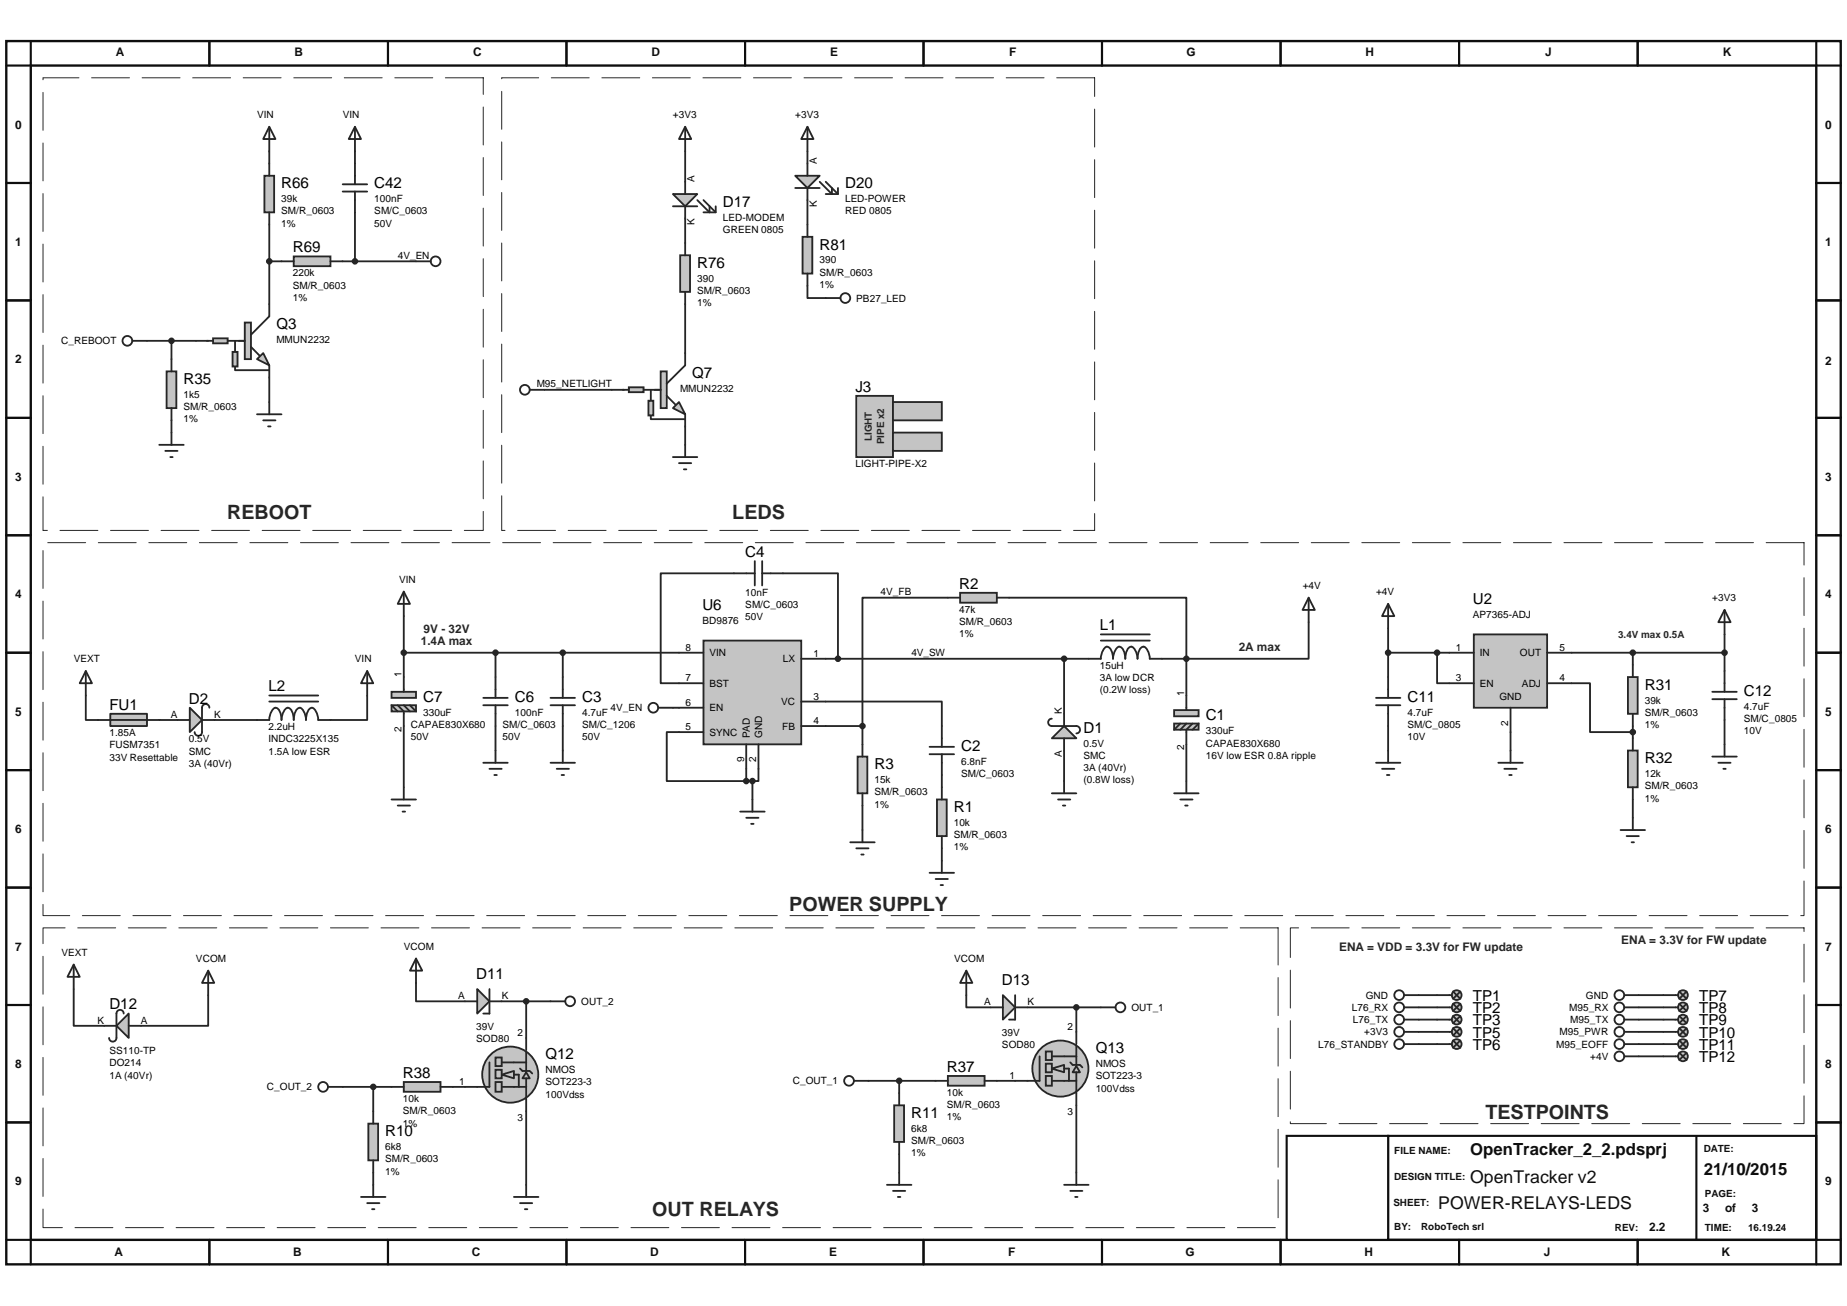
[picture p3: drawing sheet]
<svg xmlns="http://www.w3.org/2000/svg" width="297mm" height="210mm" viewBox="0 0 297 210" stroke-linecap="round" stroke-linejoin="round" font-family="sans-serif">
<path d="M223.2 182.6h68.9v16.7h-68.9z" fill="#fff" stroke="#0e0e0e" stroke-width=".34"/>
<path d="M1 6.6h295v196.7h-295zM4.9 10.5h287.2v188.8h-287.2z" fill="none" stroke="#0e0e0e" stroke-width=".38"/>
<g fill="none" stroke="#0e0e0e" stroke-width=".34">
<path d="M4.9 6.6v3.9h-3.9M33.7 6.6v3.9M62.4 6.6v3.9M91.1 6.6v3.9M119.8 6.6v3.9M148.5 6.6v3.9M177.2 6.6v3.9M205.9 6.6v3.9M234.7 6.6v3.9M263.4 6.6v3.9M292.1 6.6v3.9h3.9M1 29.4h3.9"/>
<path d="M292.1 29.4h3.9M1 48.3h3.9M292.1 48.3h3.9M1 67.2h3.9M292.1 67.2h3.9M1 86.1h3.9M292.1 86.1h3.9M1 104.9h3.9M292.1 104.9h3.9M1 123.8h3.9M292.1 123.8h3.9M1 142.7h3.9"/>
<path d="M292.1 142.7h3.9M1 161.6h3.9M292.1 161.6h3.9M1 199.3h3.9v4M1 180.5h3.9M33.7 199.3v4M62.4 199.3v4M91.1 199.3v4M119.8 199.3v4M148.5 199.3v4M177.2 199.3v4M205.9 199.3v4"/>
<path d="M234.7 199.3v4M263.4 199.3v4M272.8 182.7v16.5M292.1 180.5h3.9M296 199.3h-3.9v4"/>
</g>
<path d="M206.9 182.6h16.3v16.7h-16.3z" fill="#fff" stroke="#0e0e0e" stroke-width=".34"/>
<g fill="none" stroke="#252525" stroke-width=".3">
<path d="M43.3 24.3v2M43.3 36.1v12.8M57.1 24.3v2M57.1 34.1v7.9M110.2 24.3v4.9M110.2 35.1v4M129.9 24.3v2M129.9 32.2v3.9M23.6 54.8h7.9M27.6 54.8v2.9M43.3 42h2M55.1 42h14.2"/>
<path d="M110.2 48.9v7.9M129.9 46v1.9h2.9M27.6 67.6v2M43.3 60.7v3.9M87.6 62.7h10.8M110.2 68.6v2.9M64.9 99.1v9.8M118 92.2h-11.7v17.7h2.9M125.9 92.2h8.9v13.7M152.4 96.1h-13.7v20.6M162.3 96.1h28.5v9.8M13.8 111.8v4h2"/>
<path d="M25.6 115.8h3M34.5 115.8h6.8M59.1 111.8v4h-6M64.9 116.7v9.9M64.9 104.9h44.3M79.7 116.7v4M79.7 104.9v4M90.5 104.9v4M90.5 116.7v4M108.2 113.8h1M109.2 117.7h-2v7.9h12.8M132.8 105.9h42.3"/>
<path d="M132.8 116.7h5.9M132.8 112.8h18.7v3.9M138.7 116.7v3M171.1 105.9v8.9M186.9 105.9h3.9M190.8 105.9v5.9M190.8 119.7v5.9M210.5 100v5.9h-19.7M223.2 104.9h9.9M223.2 101v7.9M223.2 116.7v4M231.1 104.9v5h2"/>
<path d="M242.9 117.7v3M252.7 109.9h3v7.8h6.9M252.7 104.9h24.6M262.6 104.9v2M262.6 116.7v2M277.3 102v5.9M277.3 115.8v3.9M120 123.6v2M120 125.6h1M121 125.6v2.9M122 123.6v2h-1M138.7 129.5v4"/>
<path d="M151.5 124.6v2M151.5 136.4v2M171.1 120.7v4.9M262.6 128.5v3M11.9 159v5.9h4.9M33.5 160v4.9h-10.8M66.9 158v3h7.9M155.4 160v2h3.9M228.2 160h2.9M263.6 160h3.9M55.1 174.8h7.9M60 174.8v3.9"/>
<path d="M72.8 174.8h2M80.7 161h7.8M84.6 178.7v11.8M84.6 161v5.9M139.7 173.8h10.8M144.6 173.8v1.9M160.3 173.8h3M165.2 162h11.8M173.1 162v3.9M173.1 177.7v10.8M228.2 162h2.9M228.2 163.9h2.9"/>
<path d="M228.2 165.9h2.9M228.2 167.9h2.9M263.6 162h3.9M263.6 163.9h3.9M263.6 165.9h3.9M263.6 167.9h3.9M263.6 169.8h3.9M60 188.5v2M144.6 185.6v2.9"/>
<circle cx="70.1" cy="42" r=".78"/>
</g>
<path d="M42.5 28.3h1.6v5.8h-1.6z" fill="#c4c4c4" stroke="#262626" stroke-width=".3"/>
<path d="M43.3 26.3v2M43.3 34.1v2M55.1 30.8h4M55.1 29.6h4M57.1 26.3v3.3M57.1 30.8v3.3" fill="none" stroke="#262626" stroke-width=".3"/>
<path d="M43.3 20.4l1 2h-2zM43.3 20.4v3.9" fill="none" stroke="#252525" stroke-width=".3"/>
<path d="M47.2 41.2h5.9v1.6h-5.9z" fill="#c4c4c4" stroke="#262626" stroke-width=".3"/>
<path d="M45.3 42h1.9M53.1 42h2" fill="none" stroke="#262626" stroke-width=".3"/>
<circle cx="57.1" cy="42" r=".38" fill="#252525" stroke="#252525" stroke-width=".3"/>
<path d="M57.1 20.4l1 2h-2zM57.1 20.4v3.9" fill="none" stroke="#252525" stroke-width=".3"/>
<g fill="#c4c4c4" stroke="#262626" stroke-width=".3">
<path d="M80.7 172.8l2-.6v1.2z"/>
<circle cx="82.1" cy="172.8" r="4.5"/>
</g>
<path d="M78.7 170.8v4h-2M80.7 174.8h3.9M80.7 170.8h3.9M82.7 172.8h.7v2" fill="none" stroke="#262626" stroke-width=".3"/>
<path d="M84.6 172.4l.6 1h-1.2z" fill="#c4c4c4" stroke="#262626" stroke-width=".3"/>
<path d="M83.6 171.8l.4 .4h1.2l.4 .4M84.6 169.1v3.1M84.6 173.4v3.3" fill="none" stroke="#262626" stroke-width=".3"/>
<g fill="#c4c4c4" stroke="#262626" stroke-width=".3">
<path d="M79.7 170h1v1.4h-1z"/>
<path d="M79.7 174h1v1.5h-1z"/>
<path d="M79.7 172h1v1.4h-1z"/>
</g>
<path d="M74.8 174.8h1.9M84.6 166.9v1.9M84.6 176.7v2" fill="none" stroke="#262626" stroke-width=".3"/>
<path d="M76.7 159l2 2-2 2z" fill="#c4c4c4" stroke="#262626" stroke-width=".3"/>
<path d="M78.7 159v4h-1M74.8 161h1.9M78.7 161h2" fill="none" stroke="#262626" stroke-width=".3"/>
<path d="M20.7 163v3.9l-2-2z" fill="#c4c4c4" stroke="#262626" stroke-width=".3"/>
<path d="M16.8 164.9h1.9M19.9 163a.58 .58 0 0 0-.6-.6 .58 .58 0 0 0-.6 .6v3.9a.59 .59 0 0 1-.6 .6 .59 .59 0 0 1-.6-.6M20.7 164.9h2" fill="none" stroke="#262626" stroke-width=".3"/>
<g fill="none" stroke="#252525" stroke-width=".3">
<path d="M11.9 155.1v3.9M11.9 155.1l.9 2h-1.9zM33.5 156.1v3.9M33.5 156.1l1 1.9h-2zM66.9 154.1v3.9M66.9 154.1l1 2h-2zM52.7 174.8h2.4M88.5 161h2.4M82.7 192.4h3.9M83.6 193.4h2M84.4 194.4h.4M84.6 190.5v1.9"/>
<circle cx="52" cy="174.7" r=".78"/>
<circle cx="91.7" cy="161" r=".78"/>
</g>
<circle cx="84.6" cy="161" r=".38" fill="#252525" stroke="#252525" stroke-width=".3"/>
<g fill="#c4c4c4" stroke="#262626" stroke-width=".3">
<path d="M169.2 171.8l1.9-.6v1.2z"/>
<circle cx="170.5" cy="171.8" r="4.5"/>
</g>
<path d="M167.2 169.8v4h-2M169.2 173.8h3.9M169.2 169.8h3.9M171.1 171.8h.8v2" fill="none" stroke="#262626" stroke-width=".3"/>
<path d="M173.1 171.4l.6 1h-1.2z" fill="#c4c4c4" stroke="#262626" stroke-width=".3"/>
<path d="M172.1 170.8l.4 .4h1.2l.4 .4M173.1 168.1v3.1M173.1 172.4v3.3" fill="none" stroke="#262626" stroke-width=".3"/>
<g fill="#c4c4c4" stroke="#262626" stroke-width=".3">
<path d="M168.2 169.1h1v1.3h-1z"/>
<path d="M168.2 173h1v1.6h-1z"/>
<path d="M168.2 171h1v1.4h-1z"/>
</g>
<path d="M163.3 173.8h1.9M173.1 165.9v2M173.1 175.7v2" fill="none" stroke="#262626" stroke-width=".3"/>
<g fill="none" stroke="#252525" stroke-width=".3">
<path d="M155.4 156.1l1 1.9h-2zM155.4 156.1v3.9M137.3 173.8h2.4M177 162h2.4M171.1 190.5h4M172.1 191.5h2M172.9 192.4h.4M173.1 188.5v2"/>
<circle cx="136.5" cy="173.8" r=".78"/>
<circle cx="180.2" cy="162" r=".78"/>
</g>
<path d="M161.3 160l2 2-2 1.9z" fill="#c4c4c4" stroke="#262626" stroke-width=".3"/>
<path d="M163.3 160v3.9h-1M159.3 162h2M163.3 162h1.9" fill="none" stroke="#262626" stroke-width=".3"/>
<circle cx="173.1" cy="162" r=".38" fill="#252525" stroke="#252525" stroke-width=".3"/>
<g fill="none" stroke="#252525" stroke-width=".3">
<path d="M85.2 62.7h2.4M108.2 73.5h3.9M109.2 74.5h2M110 75.5h.4M110.2 71.5v2"/>
<circle cx="84.4" cy="62.7" r=".78"/>
</g>
<path d="M108.2 31.2h3.9l-1.9 2z" fill="#c4c4c4" stroke="#262626" stroke-width=".3"/>
<path d="M108.2 33.2h3.9M110.2 29.2v2M110.2 33.2v1.9M112.1 32.2l2 1.9h1v-.9M113.1 32.2l2 1.9M114.1 33.2v.9h-1" fill="none" stroke="#262626" stroke-width=".3"/>
<path d="M109.4 41h1.6v5.9h-1.6z" fill="#c4c4c4" stroke="#262626" stroke-width=".3"/>
<path d="M110.2 39.1v1.9M110.2 46.9v2" fill="none" stroke="#262626" stroke-width=".3"/>
<g fill="none" stroke="#252525" stroke-width=".3">
<path d="M110.2 20.4l1 2h-2zM110.2 20.4v3.9M132.8 47.9h2.4"/>
<circle cx="135.9" cy="47.9" r=".78"/>
</g>
<path d="M127.9 28.3h3.9l-1.9 1.9z" fill="#c4c4c4" stroke="#262626" stroke-width=".3"/>
<path d="M127.9 30.2h3.9M129.9 26.3v2M129.9 30.2v2M131.8 29.2l2 2h1v-1M132.8 29.2l2 2M133.8 30.2v1h-1" fill="none" stroke="#262626" stroke-width=".3"/>
<path d="M129.1 38.1h1.5v5.9h-1.5z" fill="#c4c4c4" stroke="#262626" stroke-width=".3"/>
<path d="M129.9 36.1v2M129.9 44v2" fill="none" stroke="#262626" stroke-width=".3"/>
<path d="M129.9 20.4l.9 2h-1.9zM129.9 20.4v3.9" fill="none" stroke="#252525" stroke-width=".3"/>
<g fill="#c4c4c4" stroke="#262626" stroke-width=".3">
<path d="M137.7 63.6h5.9v9.9h-5.9z"/>
<path d="M143.6 64.6h7.9v3h-7.9z"/>
<path d="M143.6 69.6h7.9v2.9h-7.9z"/>
</g>
<path d="M6.9 12.5h70.8v72.8h-70.8zM80.7 12.5h95.3v72.8h-95.3z" fill="none" stroke="#262626" stroke-width=".16" stroke-dasharray="6.1 2"/>
<path d="M171.1 116.7l2 2h-3.9z" fill="#c4c4c4" stroke="#262626" stroke-width=".3"/>
<path d="M169.2 115.5a.59 .59 0 0 0-.6 .6 .59 .59 0 0 0 .6 .6h3.9a.59 .59 0 0 1 .6 .6 .59 .59 0 0 1-.6 .6M171.1 114.8v1.9M171.1 118.7v2" fill="none" stroke="#262626" stroke-width=".3"/>
<g fill="#c4c4c4" stroke="#262626" stroke-width=".3">
<path d="M188.8 114.2h4v1h-4z"/>
<path d="M188.8 116.3h4v1h-4z"/>
</g>
<path d="M189.8 116.3l-1 1M190.8 111.8v2.4M190.8 116.3l-1 1M191.8 116.3l-1 1v2.4M192.8 116.3l-1 1" fill="none" stroke="#262626" stroke-width=".3"/>
<path d="M150.7 128.5h1.5v5.9h-1.5z" fill="#c4c4c4" stroke="#262626" stroke-width=".3"/>
<path d="M151.5 126.6v1.9M151.5 134.4v2" fill="none" stroke="#262626" stroke-width=".3"/>
<path d="M154.4 95.3h5.9v1.6h-5.9z" fill="#c4c4c4" stroke="#262626" stroke-width=".3"/>
<path d="M152.4 96.1h2M160.3 96.1h2" fill="none" stroke="#262626" stroke-width=".3"/>
<path d="M137.9 121.6h1.6v6h-1.6z" fill="#c4c4c4" stroke="#262626" stroke-width=".3"/>
<g fill="none" stroke="#262626" stroke-width=".3">
<path d="M77.7 112.2h4M77.7 113.4h4M79.7 108.9v3.3M79.7 113.4v3.3M138.7 119.7v1.9M151.5 116.7v3.4M175.1 105.9h1.9a2.21 2.21 0 0 1 1-1.9 1.39 1.39 0 0 1 1 1.3v.6a2.21 2.21 0 0 1 1-1.9 1.39 1.39 0 0 1 .9 1.3l.1 .6a2.39 2.39 0 0 1 .6-1.8l.3-.1a1.89 1.89 0 0 1 1 1.9 2.39 2.39 0 0 1 .7-1.8l.3-.1a1.89 1.89 0 0 1 1 1.9h2M177 103h7.9M177 102h7.9M138.7 127.6v1.9M149.5 120.1h3.9M149.5 121.3h3.9"/>
<path d="M151.5 121.3v3.3"/>
</g>
<g fill="none" stroke="#252525" stroke-width=".3">
<path d="M64.9 95.1v4M64.9 95.1l1 2h-1.9zM210.5 96.1v3.9M210.5 96.1l1 2h-2zM13.8 107.9v3.9M13.8 107.9l1 2h-2zM77.7 122.6h4M78.7 123.6h2M79.5 124.6h.4M79.7 120.7v1.9M136.7 135.4h4M137.7 136.4h2"/>
<path d="M138.5 137.4h.4M138.7 133.5v1.9M151.5 138.4v1.9M169.2 127.6h3.9M170.2 128.5h1.9M170.9 129.5h.4M171.1 125.6v2M188.8 127.6h4M189.8 128.5h2M190.6 129.5h.4M190.8 125.6v2M149.5 140.3h3.9"/>
<path d="M150.5 141.3h1.9M151.3 142.3h.4"/>
</g>
<circle cx="190.8" cy="105.9" r=".38" fill="#252525" stroke="#252525" stroke-width=".3"/>
<path d="M30.5 113.8l2 2-2 1.9z" fill="#c4c4c4" stroke="#262626" stroke-width=".3"/>
<path d="M28.6 115.8h1.9M32.5 115.8h2M33.7 113.8a.59 .59 0 0 0-.6-.6 .59 .59 0 0 0-.6 .6v3.9a.59 .59 0 0 1-.6 .6 .59 .59 0 0 1-.6-.6" fill="none" stroke="#262626" stroke-width=".3"/>
<g fill="none" stroke="#252525" stroke-width=".3">
<path d="M105.9 113.8h2.3"/>
<circle cx="105.1" cy="113.8" r=".78"/>
</g>
<path d="M17.7 114.8h5.9v1.9h-5.9z" fill="#c4c4c4" stroke="#262626" stroke-width=".3"/>
<path d="M15.8 115.8h9.8" fill="none" stroke="#262626" stroke-width=".3"/>
<g fill="#c4c4c4" stroke="#262626" stroke-width=".3">
<path d="M63 111.2h3.9v1h-3.9z"/>
<path d="M63 113.4h3.9v1h-3.9z"/>
</g>
<g fill="none" stroke="#262626" stroke-width=".3">
<path d="M41.3 115.8h2a2.19 2.19 0 0 1 1-2 1.38 1.38 0 0 1 .9 1.4l.1 .6a2.19 2.19 0 0 1 1-2 1.38 1.38 0 0 1 .9 1.4v.6a2.4 2.4 0 0 1 .7-1.9l.3-.1a1.93 1.93 0 0 1 1 2 2.44 2.44 0 0 1 .7-1.9l.3-.1a1.9 1.9 0 0 1 1 2h1.9M43.3 112.8h7.9M43.3 111.8h7.9M63 113.4l1 1M64 113.4l.9 1v2.3M64.9 108.9v2.3M64.9 113.4l1 1M65.9 113.4l1 1M221.3 112.2h3.9M221.3 113.4h3.9M223.2 108.9v3.3M223.2 113.4v3.3"/>
<path d="M275.4 111.2h3.9M275.4 112.4h3.9M277.3 107.9v3.3M277.3 112.4v3.4"/>
</g>
<g fill="none" stroke="#252525" stroke-width=".3">
<path d="M223.2 97.1l1 2h-1.9zM223.2 97.1v3.9M277.3 98.1l1 1.9h-2zM277.3 98.1v3.9M59.1 107.9l.9 2h-1.9zM59.1 107.9v3.9M277.3 119.7v1.9M63 128.5h3.9M64 129.5h1.9M64.7 130.5h.4M64.9 126.6v1.9M221.3 122.6h3.9"/>
<path d="M222.3 123.6h1.9M223.1 124.6h.4M223.2 120.7v1.9M275.4 121.6h3.9M276.3 122.6h2M277.2 123.6h.3M225.8 160h2.4M261.2 160h2.4M225.8 162h2.4M225.8 163.9h2.4M225.8 165.9h2.4M225.8 167.9h2.4"/>
<path d="M261.2 162h2.4M261.2 163.9h2.4M261.2 165.9h2.4M261.2 167.9h2.4M261.2 169.8h2.4"/>
<circle cx="225" cy="160" r=".78"/>
<circle cx="260.4" cy="160" r=".78"/>
<circle cx="225" cy="165.9" r=".78"/>
<circle cx="225" cy="162" r=".78"/>
<circle cx="225" cy="167.9" r=".78"/>
<circle cx="225" cy="163.9" r=".78"/>
<circle cx="260.4" cy="169.8" r=".78"/>
<circle cx="260.4" cy="165.9" r=".78"/>
<circle cx="260.4" cy="162" r=".78"/>
<circle cx="260.4" cy="163.9" r=".78"/>
<circle cx="260.4" cy="167.9" r=".78"/>
</g>
<circle cx="64.9" cy="104.9" r=".38" fill="#252525" stroke="#252525" stroke-width=".3"/>
<path d="M6.9 87.2h283.2v60h-283.2z" fill="none" stroke="#262626" stroke-width=".16" stroke-dasharray="6.1 2"/>
<circle cx="234.3" cy="160" r=".78" fill="#c4c4c4" stroke="#262626" stroke-width=".3"/>
<path d="M231.1 160h2.4M233.7 159.4l1.2 1.2M234.9 159.4l-1.2 1.2" fill="none" stroke="#262626" stroke-width=".3"/>
<circle cx="234.3" cy="162" r=".78" fill="#c4c4c4" stroke="#262626" stroke-width=".3"/>
<path d="M231.1 162h2.4M233.7 161.4l1.2 1.2M234.9 161.4l-1.2 1.2" fill="none" stroke="#262626" stroke-width=".3"/>
<circle cx="234.3" cy="163.9" r=".78" fill="#c4c4c4" stroke="#262626" stroke-width=".3"/>
<path d="M231.1 163.9h2.4M233.7 163.3l1.2 1.2M234.9 163.3l-1.2 1.2" fill="none" stroke="#262626" stroke-width=".3"/>
<circle cx="234.3" cy="165.9" r=".78" fill="#c4c4c4" stroke="#262626" stroke-width=".3"/>
<path d="M231.1 165.9h2.4M233.7 165.3l1.2 1.2M234.9 165.3l-1.2 1.2" fill="none" stroke="#262626" stroke-width=".3"/>
<circle cx="234.3" cy="167.9" r=".78" fill="#c4c4c4" stroke="#262626" stroke-width=".3"/>
<path d="M231.1 167.9h2.4M233.7 167.3l1.2 1.2M234.9 167.3l-1.2 1.2" fill="none" stroke="#262626" stroke-width=".3"/>
<circle cx="270.7" cy="160" r=".78" fill="#c4c4c4" stroke="#262626" stroke-width=".3"/>
<path d="M267.5 160h2.4M270.1 159.4l1.1 1.2M271.2 159.4l-1.1 1.2" fill="none" stroke="#262626" stroke-width=".3"/>
<circle cx="270.7" cy="162" r=".78" fill="#c4c4c4" stroke="#262626" stroke-width=".3"/>
<path d="M267.5 162h2.4M270.1 161.4l1.1 1.2M271.2 161.4l-1.1 1.2" fill="none" stroke="#262626" stroke-width=".3"/>
<circle cx="270.7" cy="163.9" r=".78" fill="#c4c4c4" stroke="#262626" stroke-width=".3"/>
<path d="M267.5 163.9h2.4M270.1 163.3l1.1 1.2M271.2 163.3l-1.1 1.2" fill="none" stroke="#262626" stroke-width=".3"/>
<circle cx="270.7" cy="165.9" r=".78" fill="#c4c4c4" stroke="#262626" stroke-width=".3"/>
<path d="M267.5 165.9h2.4M270.1 165.3l1.1 1.2M271.2 165.3l-1.1 1.2" fill="none" stroke="#262626" stroke-width=".3"/>
<circle cx="270.7" cy="167.9" r=".78" fill="#c4c4c4" stroke="#262626" stroke-width=".3"/>
<path d="M267.5 167.9h2.4M270.1 167.3l1.1 1.2M271.2 167.3l-1.1 1.2" fill="none" stroke="#262626" stroke-width=".3"/>
<circle cx="270.7" cy="169.8" r=".78" fill="#c4c4c4" stroke="#262626" stroke-width=".3"/>
<path d="M267.5 169.8h2.4M270.1 169.2l1.1 1.2M271.2 169.2l-1.1 1.2" fill="none" stroke="#262626" stroke-width=".3"/>
<path d="M207.5 149.2h82.6v31.5h-82.6z" fill="none" stroke="#262626" stroke-width=".16" stroke-dasharray="6.1 2"/>
<path d="M237 102h11.8v11.8h-11.8z" fill="#c4c4c4" stroke="#262626" stroke-width=".3"/>
<path d="M233.1 104.9h3.9M233.1 109.9h3.9M242.9 113.8v3.9M248.8 104.9h3.9M248.8 109.9h3.9" fill="none" stroke="#262626" stroke-width=".3"/>
<g fill="#252525" stroke="#252525" stroke-width=".3">
<circle cx="223.2" cy="104.9" r=".38"/>
<circle cx="277.3" cy="104.9" r=".38"/>
<circle cx="231.1" cy="104.9" r=".38"/>
</g>
<path d="M241 122.6h3.9M241.9 123.6h2M242.7 124.6h.4M242.9 120.7v1.9" fill="none" stroke="#252525" stroke-width=".3"/>
<path d="M261.8 108.9h1.6v5.9h-1.6z" fill="#c4c4c4" stroke="#262626" stroke-width=".3"/>
<path d="M262.6 106.9v2M262.6 114.8v1.9" fill="none" stroke="#262626" stroke-width=".3"/>
<path d="M261.8 120.7h1.6v5.9h-1.6z" fill="#c4c4c4" stroke="#262626" stroke-width=".3"/>
<path d="M262.6 118.7v2M262.6 126.6v1.9" fill="none" stroke="#262626" stroke-width=".3"/>
<g fill="#252525" stroke="#252525" stroke-width=".3">
<circle cx="262.6" cy="104.9" r=".38"/>
<circle cx="262.6" cy="117.7" r=".38"/>
</g>
<path d="M260.6 133.5h4M261.6 134.4h2M262.4 135.4h.4M262.6 131.5v2" fill="none" stroke="#252525" stroke-width=".3"/>
<g fill="#c4c4c4" stroke="#262626" stroke-width=".3">
<path d="M41.3 57.7l1-.9 1 1.9z"/>
<path d="M39.4 51.9h1v5.8h-1z"/>
</g>
<path d="M38.4 54.8h1M40.4 55.8l1.3 1.4M43.3 50.9l-2.9 2.9" fill="none" stroke="#262626" stroke-width=".3"/>
<g fill="#c4c4c4" stroke="#262626" stroke-width=".3">
<path d="M34.3 54.4h2.3v.8h-2.3z"/>
<path d="M37.4 56.6h.8v2.3h-.8z"/>
</g>
<path d="M31.5 54.8h2.8M36.6 54.8h2.8M37.8 58.9v.6h5.5M37.8 54.8v1.8M43.3 48.9v2M43.3 58.7v2" fill="none" stroke="#262626" stroke-width=".3"/>
<g fill="none" stroke="#252525" stroke-width=".3">
<path d="M21.3 54.8h2.3M41.3 66.6h4M42.3 67.6h2M43.1 68.6h.4M43.3 64.6v2"/>
<circle cx="20.5" cy="54.8" r=".78"/>
</g>
<path d="M26.8 59.7h1.6v5.9h-1.6z" fill="#c4c4c4" stroke="#262626" stroke-width=".3"/>
<path d="M27.6 57.7v2M27.6 65.6v2" fill="none" stroke="#262626" stroke-width=".3"/>
<path d="M25.6 71.5h3.9M26.6 72.5h2M27.4 73.5h.4M27.6 69.6v1.9" fill="none" stroke="#252525" stroke-width=".3"/>
<circle cx="27.6" cy="54.8" r=".38" fill="#252525" stroke="#252525" stroke-width=".3"/>
<g fill="#c4c4c4" stroke="#262626" stroke-width=".3">
<path d="M108.2 65.6l1-1 1 2z"/>
<path d="M106.3 59.7h.9v5.9h-.9z"/>
</g>
<path d="M110.2 58.7l-3 3M105.3 62.7h1M107.2 63.6l1.4 1.4" fill="none" stroke="#262626" stroke-width=".3"/>
<g fill="#c4c4c4" stroke="#262626" stroke-width=".3">
<path d="M101.1 62.3h2.4v.8h-2.4z"/>
<path d="M104.3 64.4h.8v2.4h-.8z"/>
</g>
<path d="M110.2 56.8v1.9M98.4 62.7h2.7M103.5 62.7h2.8M104.7 66.8v.6h5.5M104.7 62.7v1.7M110.2 66.6v2" fill="none" stroke="#262626" stroke-width=".3"/>
<path d="M152.4 173h5.9v1.6h-5.9z" fill="#c4c4c4" stroke="#262626" stroke-width=".3"/>
<path d="M150.5 173.8h1.9M158.3 173.8h2" fill="none" stroke="#262626" stroke-width=".3"/>
<path d="M64.9 174h5.9v1.5h-5.9z" fill="#c4c4c4" stroke="#262626" stroke-width=".3"/>
<path d="M63 174.8h1.9M70.8 174.8h2" fill="none" stroke="#262626" stroke-width=".3"/>
<path d="M59.2 180.7h1.6v5.9h-1.6z" fill="#c4c4c4" stroke="#262626" stroke-width=".3"/>
<path d="M60 178.7v2M60 186.6v1.9" fill="none" stroke="#262626" stroke-width=".3"/>
<circle cx="60" cy="174.7" r=".38" fill="#252525" stroke="#252525" stroke-width=".3"/>
<path d="M58.1 192.4h3.9M59.1 193.4h1.9M59.8 194.4h.4M60 190.5v1.9" fill="none" stroke="#252525" stroke-width=".3"/>
<path d="M143.8 177.7h1.6v5.9h-1.6z" fill="#c4c4c4" stroke="#262626" stroke-width=".3"/>
<path d="M144.6 175.7v2M144.6 183.6v2" fill="none" stroke="#262626" stroke-width=".3"/>
<circle cx="144.6" cy="173.8" r=".38" fill="#252525" stroke="#252525" stroke-width=".3"/>
<path d="M142.6 190.5h4M143.6 191.5h2M144.4 192.4h.4M144.6 188.5v2" fill="none" stroke="#252525" stroke-width=".3"/>
<path d="M6.9 149.2h198.6v48.2h-198.6z" fill="none" stroke="#262626" stroke-width=".16" stroke-dasharray="6.1 2"/>
<path d="M113.1 103h15.8v16.7h-15.8z" fill="#c4c4c4" stroke="#262626" stroke-width=".3"/>
<g fill="none" stroke="#262626" stroke-width=".3">
<path d="M118 92.2h3.4M121.4 90.2v3.9M122.6 90.2v3.9M122.6 92.2h3.3M88.5 112.2h4M88.5 113.4h4M90.5 108.9v3.3M90.5 113.4v3.3M109.2 104.9h3.9M109.2 117.7h3.9M109.2 113.8h3.9M109.2 109.9h3.9"/>
<path d="M120 119.7v3.9M122 119.7v3.9M128.9 105.9h3.9M128.9 112.8h3.9M128.9 116.7h3.9"/>
</g>
<g fill="#252525" stroke="#252525" stroke-width=".3">
<circle cx="79.7" cy="104.9" r=".38"/>
<circle cx="121" cy="125.6" r=".38"/>
<circle cx="120" cy="125.6" r=".38"/>
<circle cx="171.1" cy="105.9" r=".38"/>
<circle cx="134.8" cy="105.9" r=".38"/>
<circle cx="138.7" cy="116.7" r=".38"/>
<circle cx="43.3" cy="42" r=".38"/>
<circle cx="90.5" cy="104.9" r=".38"/>
</g>
<path d="M88.5 122.6h4M89.5 123.6h2M90.3 124.6h.4M90.5 120.7v1.9M119 130.5h4M120 131.5h2M120.8 132.5h.4M121 128.5v2" fill="none" stroke="#252525" stroke-width=".3"/>
<g font-size="3.2" fill="#262626">
<text x="36.5" y="83.5">REBOOT</text>
<text x="117.8" y="83.5">LEDS</text>
<text x="126.9" y="146.4">POWER SUPPLY</text>
<text x="238.9" y="179.9">TESTPOINTS</text>
<text x="104.9" y="195.6">OUT RELAYS</text>
</g>
<g font-size="2.8" fill="#0e0e0e">
<text x="236.4" y="190.2">OpenTracker v2</text>
<text x="231.3" y="194.3">POWER-RELAYS-LEDS</text>
</g>
<g font-size="2.7" fill="#0e0e0e">
<text x="236.4" y="185.8">OpenTracker_2_2.pdsprj</text>
<text x="274" y="188.9">21/10/2015</text>
</g>
<g font-size="2.4">
<text x="45.2" y="30.3">R66</text>
<text x="60.2" y="30.3">C42</text>
<text x="116.2" y="33.3">D17</text>
<text x="135.9" y="30.3">D20</text>
<text x="47.1" y="40.6">R69</text>
<text x="131.8" y="40.1">R81</text>
<text x="112.1" y="43.1">R76</text>
<text x="44.4" y="52.9">Q3</text>
<text x="29.5" y="61.8">R35</text>
<text x="111.3" y="60.8">Q7</text>
<text x="137.6" y="63">J3</text>
<text x="119.9" y="89.5">C4</text>
<text x="154.3" y="94.7">R2</text>
<text x="113" y="98.1">U6</text>
<text x="176.9" y="101.3">L1</text>
<text x="236.9" y="97.2">U2</text>
<text x="30.4" y="113.1">D2</text>
<text x="43.2" y="111.1">L2</text>
<text x="68" y="112.9">C7</text>
<text x="82.8" y="112.9">C6</text>
<text x="93.6" y="112.9">C3</text>
<text x="226.4" y="112.9">C11</text>
<text x="264.5" y="110.9">R31</text>
<text x="280.5" y="111.9">C12</text>
<text x="17.6" y="114.1">FU1</text>
<text x="174.2" y="117.8">D1</text>
<text x="193.9" y="115.8">C1</text>
<text x="140.6" y="123.7">R3</text>
<text x="154.6" y="120.8">C2</text>
<text x="264.5" y="122.7">R32</text>
<text x="153.4" y="130.6">R1</text>
<text x="76.6" y="157.4">D11</text>
<text x="161.1" y="158.3">D13</text>
<text x="236.9" y="160.9">TP1</text>
<text x="273.3" y="160.9">TP7</text>
<text x="17.6" y="162.3">D12</text>
<text x="236.9" y="162.9">TP2</text>
<text x="236.9" y="164.8">TP3</text>
<text x="236.9" y="166.8">TP5</text>
<text x="273.3" y="162.9">TP8</text>
<text x="273.3" y="164.8">TP9</text>
<text x="273.3" y="166.8">TP10</text>
<text x="64.8" y="173.3">R38</text>
<text x="87.7" y="170.3">Q12</text>
<text x="152.3" y="172.3">R37</text>
<text x="176.2" y="169.3">Q13</text>
<text x="236.9" y="168.8">TP6</text>
<text x="273.3" y="168.8">TP11</text>
<text x="273.3" y="170.8">TP12</text>
<text x="146.5" y="179.7">R11</text>
<text x="62" y="182.7">R10</text>
</g>
<g font-size="1.9" fill="#0e0e0e">
<text x="18.6" y="9.1">A</text>
<text x="47.3" y="9.1">B</text>
<text x="76.1" y="9.1">C</text>
<text x="104.8" y="9.1">D</text>
<text x="133.5" y="9.1">E</text>
<text x="162.3" y="9.1">F</text>
<text x="190.8" y="9.1">G</text>
<text x="219.6" y="9.1">H</text>
<text x="248.5" y="9.1">J</text>
<text x="277" y="9.1">K</text>
<text x="2.5" y="20.7">0</text>
<text x="293.5" y="20.7">0</text>
<text x="2.5" y="39.6">1</text>
<text x="293.5" y="39.6">1</text>
<text x="2.5" y="58.4">2</text>
<text x="293.5" y="58.7">2</text>
<text x="2.5" y="77.3">3</text>
<text x="293.5" y="77.3">3</text>
<text x="2.5" y="96.2">4</text>
<text x="293.5" y="96.2">4</text>
<text x="2.5" y="115.1">5</text>
<text x="293.5" y="115.1">5</text>
<text x="2.5" y="134">6</text>
<text x="293.5" y="134">6</text>
<text x="2.5" y="152.8">7</text>
<text x="293.5" y="152.8">7</text>
<text x="2.5" y="171.7">8</text>
<text x="293.5" y="171.7">8</text>
<text x="2.5" y="190.6">9</text>
<text x="293.5" y="190.6">9</text>
<text x="265.2" y="198">2.2</text>
<text x="273.9" y="194.8">3</text>
<text x="277.4" y="194.8">of</text>
<text x="281.7" y="194.8">3</text>
<text x="18.4" y="202">A</text>
<text x="47.2" y="202">B</text>
<text x="75.9" y="202">C</text>
<text x="104.6" y="202">D</text>
<text x="133.3" y="202">E</text>
<text x="162.1" y="202">F</text>
<text x="190.6" y="202">G</text>
<text x="219.4" y="202">H</text>
<text x="248.3" y="202">J</text>
<text x="276.9" y="202">K</text>
</g>
<g font-size="1.9" fill="#262626">
<text x="68.1" y="101.7">9V - 32V</text>
<text x="67.7" y="103.7">1.4A max</text>
<text x="199.2" y="104.7">2A max</text>
<text x="215.4" y="152.8">ENA = VDD = 3.3V for FW update</text>
<text x="260.7" y="151.8">ENA = 3.3V for FW update</text>
</g>
<g font-size="1.6">
<text x="41.3" y="19">VIN</text>
<text x="55.1" y="19">VIN</text>
<text x="108.2" y="19">+3V3</text>
<text x="127.9" y="19">+3V3</text>
<text x="111.7" y="29.2" transform="rotate(-90 111.7 29.2)">A</text>
<text x="131.4" y="26.3" transform="rotate(-90 131.4 26.3)">A</text>
<text x="45.2" y="32.5">39k</text>
<text x="45.2" y="34.5">SM/R_0603</text>
<text x="60.2" y="32.5">100nF</text>
<text x="60.2" y="34.5">SM/C_0603</text>
<text x="116.2" y="35.5">LED-MODEM</text>
<text x="131.4" y="33.3" transform="rotate(-90 131.4 33.3)">K</text>
<text x="135.9" y="32.5">LED-POWER</text>
<text x="135.9" y="34.5">RED 0805</text>
<text x="45.2" y="36.4">1%</text>
<text x="60.2" y="36.4">50V</text>
<text x="64" y="41.6">4V_EN</text>
<text x="111.7" y="36.2" transform="rotate(-90 111.7 36.2)">K</text>
<text x="116.2" y="37.4">GREEN 0805</text>
<text x="47.1" y="44.4">220k</text>
<text x="47.1" y="46.4">SM/R_0603</text>
<text x="112.1" y="45.3">390</text>
<text x="112.1" y="47.3">SM/R_0603</text>
<text x="131.8" y="42.4">390</text>
<text x="131.8" y="44.3">SM/R_0603</text>
<text x="131.8" y="46.3">1%</text>
<text x="47.1" y="48.4">1%</text>
<text x="112.1" y="49.2">1%</text>
<text x="137.7" y="48.5">PB27_LED</text>
<text x="9.8" y="55.4">C_REBOOT</text>
<text x="44.4" y="55.1">MMUN2232</text>
<text x="29.5" y="64">1k5</text>
<text x="29.5" y="66">SM/R_0603</text>
<text x="86.3" y="62.3">M95_NETLIGHT</text>
<text x="109.4" y="63">MMUN2232</text>
<text x="29.5" y="67.9">1%</text>
<text x="137.6" y="75.1">LIGHT-PIPE-X2</text>
<text x="64.2" y="93.7">VIN</text>
<text x="119.9" y="95.8">10nF</text>
<text x="141.6" y="95.6">4V_FB</text>
<text x="209.5" y="94.7">+4V</text>
<text x="221.3" y="95.7">+4V</text>
<text x="113" y="100.4">BD9876</text>
<text x="119.9" y="97.7">SM/C_0603</text>
<text x="119.9" y="99.7">50V</text>
<text x="154.3" y="98.5">47k</text>
<text x="154.3" y="100.5">SM/R_0603</text>
<text x="236.9" y="99.4">AP7365-ADJ</text>
<text x="275.4" y="96.7">+3V3</text>
<text x="11.8" y="106.5">VEXT</text>
<text x="57.1" y="106.5">VIN</text>
<text x="110.3" y="104.6">8</text>
<text x="114.1" y="105.5">VIN</text>
<text x="125.9" y="106.5">LX</text>
<text x="130.8" y="105.6">1</text>
<text x="146.6" y="105.5">4V_SW</text>
<text x="154.3" y="102.5">1%</text>
<text x="176.9" y="107.5">15uH</text>
<text x="234.1" y="104.6">1</text>
<text x="238" y="105.5">IN</text>
<text x="244.4" y="105.5">OUT</text>
<text x="250.8" y="104.6">5</text>
<text x="64.6" y="108.9" transform="rotate(-90 64.6 108.9)">1</text>
<text x="110.3" y="113.5">6</text>
<text x="110.3" y="109.5">7</text>
<text x="114.1" y="110.4">BST</text>
<text x="125.6" y="113.4">VC</text>
<text x="130.8" y="112.5">3</text>
<text x="176.9" y="109.5">3A low DCR</text>
<text x="176.9" y="111.5">(0.2W loss)</text>
<text x="190.4" y="111.8" transform="rotate(-90 190.4 111.8)">1</text>
<text x="234.1" y="109.5">3</text>
<text x="238" y="110.4">EN</text>
<text x="241.1" y="112.5">GND</text>
<text x="244.8" y="110.4">ADJ</text>
<text x="250.8" y="109.5">4</text>
<text x="264.5" y="113.1">39k</text>
<text x="17.6" y="118.4">1.85A</text>
<text x="27.5" y="115.4">A</text>
<text x="30.4" y="119.4">0.5V</text>
<text x="34.5" y="115.4">K</text>
<text x="43.2" y="117.4">2.2uH</text>
<text x="43.2" y="119.4">INDC3225X135</text>
<text x="64.6" y="117.6" transform="rotate(-90 64.6 117.6)">2</text>
<text x="66.1" y="117.1">CAPAE830X680</text>
<text x="66.1" y="119">50V</text>
<text x="68" y="115.1">330uF</text>
<text x="80.8" y="117.1">SM/C_0603</text>
<text x="80.8" y="119">50V</text>
<text x="82.8" y="115.1">100nF</text>
<text x="93.6" y="115.1">4.7uF</text>
<text x="93.6" y="117.1">SM/C_1206</text>
<text x="93.6" y="119">50V</text>
<text x="98.2" y="114.4">4V_EN</text>
<text x="110.3" y="117.4">5</text>
<text x="114.1" y="118.3">SYNC</text>
<text x="114.1" y="114.4">EN</text>
<text x="120.6" y="118.7" transform="rotate(-90 120.6 118.7)">PAD</text>
<text x="122.6" y="118.7" transform="rotate(-90 122.6 118.7)">GND</text>
<text x="125.8" y="117.3">FB</text>
<text x="130.8" y="116.4">4</text>
<text x="170.8" y="114.8" transform="rotate(-90 170.8 114.8)">K</text>
<text x="193.9" y="118.1">330uF</text>
<text x="226.4" y="115.1">4.7uF</text>
<text x="226.4" y="117.1">SM/C_0805</text>
<text x="226.4" y="119">10V</text>
<text x="242.6" y="116.7" transform="rotate(-90 242.6 116.7)">2</text>
<text x="264.5" y="115.1">SM/R_0603</text>
<text x="264.5" y="117.1">1%</text>
<text x="280.5" y="114.1">4.7uF</text>
<text x="280.5" y="116.1">SM/C_0805</text>
<text x="280.5" y="118.1">10V</text>
<text x="17.6" y="120.3">FUSM7351</text>
<text x="17.6" y="122.3">33V Resettable</text>
<text x="30.4" y="121.3">SMC</text>
<text x="30.4" y="123.3">3A (40Vr)</text>
<text x="43.2" y="121.3">1.5A low ESR</text>
<text x="119.7" y="122.6" transform="rotate(-90 119.7 122.6)">9</text>
<text x="121.6" y="122.6" transform="rotate(-90 121.6 122.6)">2</text>
<text x="140.6" y="125.9">15k</text>
<text x="154.6" y="123">6.8nF</text>
<text x="154.6" y="124.9">SM/C_0603</text>
<text x="170.8" y="121.8" transform="rotate(-90 170.8 121.8)">A</text>
<text x="174.2" y="120">0.5V</text>
<text x="174.2" y="122">SMC</text>
<text x="174.2" y="124">3A (40Vr)</text>
<text x="174.2" y="125.9">(0.8W loss)</text>
<text x="190.4" y="120.6" transform="rotate(-90 190.4 120.6)">2</text>
<text x="193.9" y="120">CAPAE830X680</text>
<text x="193.9" y="122">16V low ESR 0.8A ripple</text>
<text x="264.5" y="124.9">12k</text>
<text x="140.6" y="127.9">SM/R_0603</text>
<text x="140.6" y="129.9">1%</text>
<text x="264.5" y="126.9">SM/R_0603</text>
<text x="264.5" y="128.9">1%</text>
<text x="153.4" y="132.8">10k</text>
<text x="153.4" y="134.8">SM/R_0603</text>
<text x="153.4" y="136.7">1%</text>
<text x="9.9" y="153.7">VEXT</text>
<text x="31.5" y="154.7">VCOM</text>
<text x="64.9" y="152.7">VCOM</text>
<text x="153.4" y="154.7">VCOM</text>
<text x="73.7" y="160.7">A</text>
<text x="80.7" y="160.7">K</text>
<text x="93.5" y="161.6">OUT_2</text>
<text x="158.3" y="161.6">A</text>
<text x="165.2" y="161.6">K</text>
<text x="219.6" y="160.6">GND</text>
<text x="255.1" y="160.6">GND</text>
<text x="15.7" y="164.6">K</text>
<text x="22.7" y="164.6">A</text>
<text x="76.6" y="165.6">39V</text>
<text x="76.6" y="167.5">SOD80</text>
<text x="83.2" y="166.6">2</text>
<text x="161.1" y="166.6">39V</text>
<text x="171.7" y="165.6">2</text>
<text x="181.9" y="162.5">OUT_1</text>
<text x="217.4" y="162.5">L76_RX</text>
<text x="217.6" y="164.5">L76_TX</text>
<text x="219.4" y="166.5">+3V3</text>
<text x="250.8" y="166.5">M95_PWR</text>
<text x="252.3" y="162.5">M95_RX</text>
<text x="252.5" y="164.5">M95_TX</text>
<text x="17.6" y="169.5">SS110-TP</text>
<text x="17.6" y="171.5">DO214</text>
<text x="17.6" y="173.4">1A (40Vr)</text>
<text x="87.7" y="172.5">NMOS</text>
<text x="161.1" y="168.5">SOD80</text>
<text x="162.3" y="173.5">1</text>
<text x="176.2" y="171.6">NMOS</text>
<text x="176.2" y="173.5">SOT223-3</text>
<text x="212" y="168.4">L76_STANDBY</text>
<text x="250.3" y="168.4">M95_EOFF</text>
<text x="255.7" y="170.4">+4V</text>
<text x="42.9" y="175.3">C_OUT_2</text>
<text x="64.8" y="177.2">10k</text>
<text x="64.8" y="179.2">SM/R_0603</text>
<text x="73.9" y="174.4">1</text>
<text x="87.7" y="174.5">SOT223-3</text>
<text x="87.7" y="176.5">100Vdss</text>
<text x="127.5" y="174.3">C_OUT_1</text>
<text x="152.3" y="176.2">10k</text>
<text x="152.3" y="178.2">SM/R_0603</text>
<text x="171.7" y="179.2">3</text>
<text x="176.2" y="175.5">100Vdss</text>
<text x="62" y="184.9">6k8</text>
<text x="64.8" y="181.1">1%</text>
<text x="83.2" y="180.2">3</text>
<text x="146.5" y="182">6k8</text>
<text x="146.5" y="183.9">SM/R_0603</text>
<text x="146.5" y="185.9">1%</text>
<text x="152.3" y="180.1">1%</text>
<text x="62" y="186.9">SM/R_0603</text>
<text x="62" y="188.9">1%</text>
</g>
<g font-size="1.6" fill="#262626">
<text x="140.2" y="70.9" transform="rotate(-90 140.2 70.9)">LIGHT</text>
<text x="142.2" y="71.5" transform="rotate(-90 142.2 71.5)">PIPE x2</text>
<text x="260.2" y="102.6">3.4V max 0.5A</text>
</g>
<g font-size="1.6" fill="#0e0e0e">
<text x="224.2" y="185.6">FILE NAME:</text>
<text x="274" y="185.2">DATE:</text>
<text x="224.2" y="189.8">DESIGN TITLE:</text>
<text x="224.1" y="193.9">SHEET:</text>
<text x="224.2" y="197.8">BY:</text>
<text x="228.6" y="197.8">RoboTech srl</text>
<text x="259.7" y="197.9">REV:</text>
<text x="274.2" y="197.9">TIME:</text>
<text x="274.2" y="192.4">PAGE:</text>
<text x="281.1" y="197.9">16.19.24</text>
</g>
</svg>
